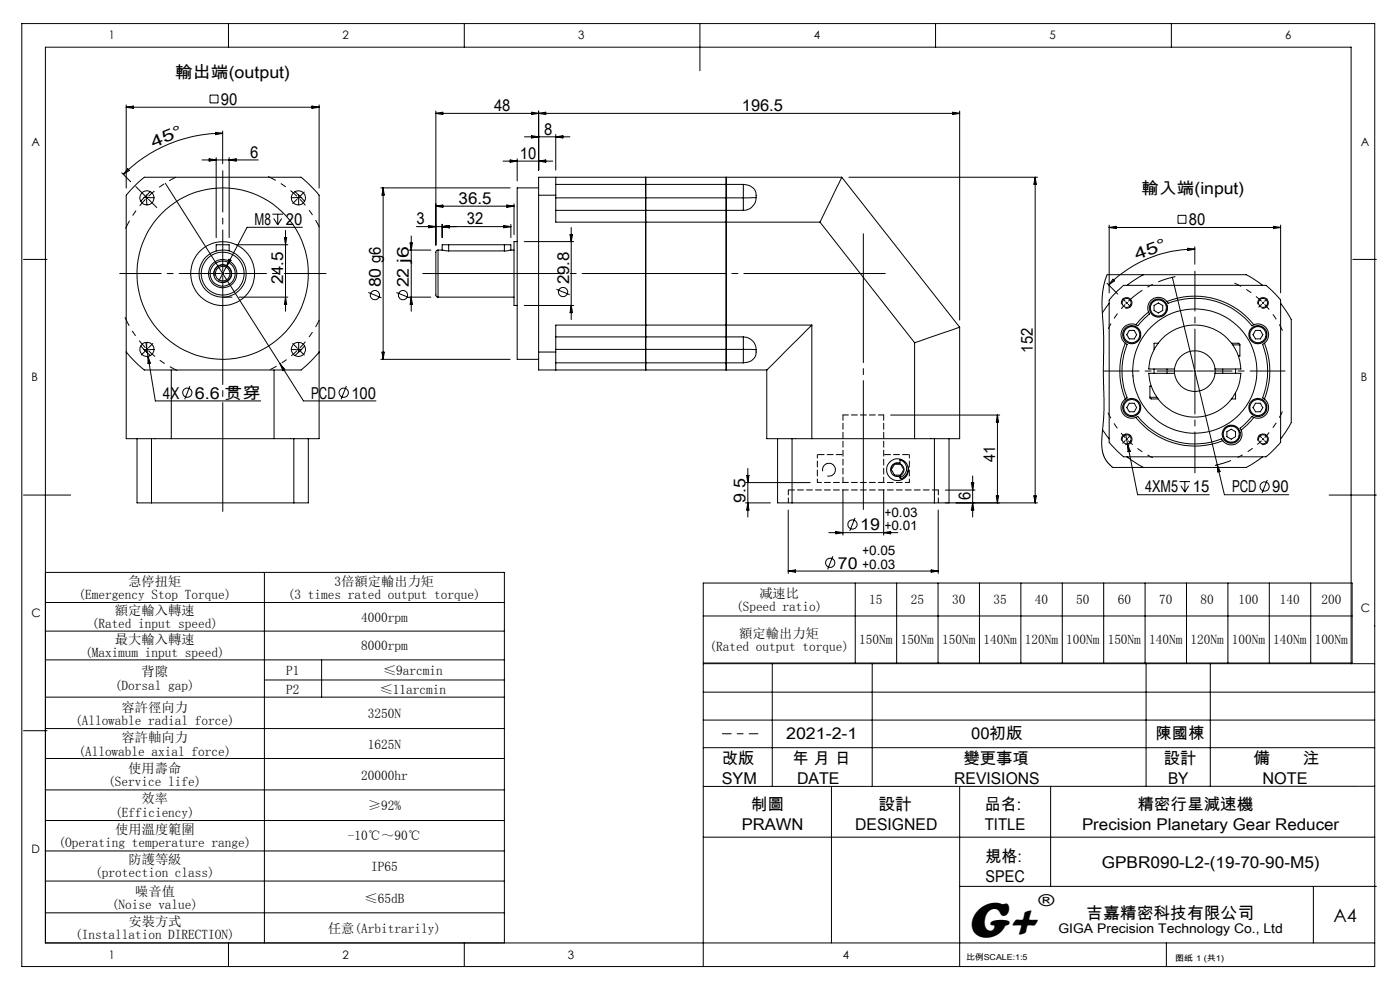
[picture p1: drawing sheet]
<svg xmlns="http://www.w3.org/2000/svg" width="297mm" height="210mm" viewBox="0 0 297 210" stroke-linecap="round" stroke-linejoin="round" font-family="sans-serif">
<g fill="none" stroke="#000" stroke-width=".21">
<path d="M4.6 5h287v200h-287zM48.5 5v5M98.5 5v5M148.5 5v10M198.5 5v5M248.5 5v5M25.8 36.6l1.9 2M26.8 22.3v17.6M26.8 22.7h40.9M26.8 22.7l1.5-.2v.5zM27.1 35.8l.3 .4-1.2 .8zM35.1 38.9l24.3 38.3"/>
<path d="M42.9 33.9h11.9M44.4 33.7l1.5 .2-1.5 .3zM44.6 20.2h1.6v1.6h-1.6zM45.7 28.1l1.5 .2-1.4 .3zM45.9 33.4v17M47.2 28.3a29.7 29.7 0 0 0-21 8.7M47.2 27.8v6.9M48.6 33.4v17M48.6 33.9l1.5-.2v.5zM66.2 22.5l1.5 .2-1.5 .3zM67.7 22.3v17.6M80.8 39.9h27.4"/>
<path d="M81.3 39.9v36.3M81.3 39.9l.2 1.5h-.5zM92.5 23.6v28.4M92.5 24.1l1.4-.3v.5zM92.5 24.1h111.1M106.7 34.2h10.6M108.2 33.9l1.5 .3-1.5 .2zM109.7 33.7v4.7M111.3 29h9.6M112.8 23.8l1.5 .3-1.5 .2zM112.8 28.8l1.5 .2-1.5 .3zM114.3 39.9h-4.6v36.3h4.6"/>
<path d="M114.3 34.2l1.5-.3v.5zM114.3 23.6v12.5M114.3 24.1l1.5-.3v.5zM117.9 37.6v3.8M117.9 39.1h39.8M117.9 28.5v7.6M117.9 29l1.5-.2v.5zM137 37.6v40.9M154.1 37.6v40.9M157.7 39.1a2.35 2.35 0 0 1 2.7 2.4v.4M157.7 39.1v2.9M178.6 37.6h-64.3v3.8"/>
<path d="M178.6 37.6l-4.6 9.5M178.6 37.6l25 31.8M180.1 37.6h40M202.1 23.8l1.5 .3-1.5 .2zM203.6 23.6v44.3M219.6 37.6v69.1M219.6 37.6l.3 1.5h-.6zM5 55h5M30.6 41.9l-.7 .8M30.6 41.9h.5M31 41.8l.3 .3M31.1 41.4l-.5 .5"/>
<path d="M31.1 41.9h1.6M31.1 41.9l.1 1.6M31.1 41.4v.5M31.3 41.8l-.3 .3M31.9 40.7l-.8 .7M45.5 58.5a1.81 1.81 0 0 1 1.5-2.3 1.81 1.81 0 0 1 2 2 1.81 1.81 0 0 1-2.2 1.6M45.9 53.2v-1.3h2.7v1.3M48.6 55l.4 .2-.9 1.2zM50.1 51.9h11M57.8 45.4h2.2M58.1 46.3l.8 1.4M58.9 45.4v2.3"/>
<path d="M59.8 46.3l-.9 1.4M60.3 50.4h.5l-.2 1.5zM60.6 48.9v17.1M62.6 40.7l.8 .7M63.4 41.4l.5 .5M63.4 41.9l-.1 1.6M63.4 41.9h-1.6M63.4 41.9h.5M63.4 41.4v.5M63.9 41.9l.7 .8M64.1 48.2h-11.7l-6 11.4M86.7 53h4.7"/>
<path d="M87 51.5h.5l-.3 1.5zM87.2 50.1v15.9M88.3 48.1h20.1M90.9 47.8l1.6 .3-1.6 .2zM92.5 43.7h16.5M92.5 43.7l1.4-.2v.5zM92.9 53l-.3 .1-.1 .3v9.3l.1 .3h.3M92.9 53v10M92.9 53h.9M93.8 47.6v2.8M93.8 48.1l1.5-.3v.5zM93.8 53l1.4 .2"/>
<path d="M95.2 51.9h-1.4v1.1M95.2 51.9h11.8M95.2 53.2h11.8M95.2 51.9v1.3M106.9 47.8l1.5 .3-1.5 .2zM107 51.9h1.4v1.1M107 51.9v1.3M107.5 43.5l1.5 .2-1.5 .3zM108.3 53l-1.3 .2M108.4 47.6v2.8M108.4 53h.6M109 43.2v6.6"/>
<path d="M109.7 51.3h-.7v13.5h.7M111.2 51.3h10.5M114.3 41.4v33.3M114.3 41.4h3.6M117.9 41.4v5.7h56.1M117.9 44.6h39.8M117.9 42h39.8M120.9 49.8h.6l-.3 1.5zM121.2 48.3v19.5M157.7 42v2.6M160.4 41.9a2.76 2.76 0 0 1-2.7 2.7M160.4 41.9l-2.7 .1"/>
<path d="M174 47.1l20 25.6M235.3 47.8v14.3M235.3 48.3h36.4M235.3 48.3l1.5-.3v.5zM236.1 59.2l.3 .4-1.2 .8zM242.6 58.3l-3.5 2.2M248.7 58.8l11.1 46.1h13.6M249.9 45.7h1.7v1.7h-1.7zM252 52.7l1.5 .1-1.5 .4zM253.5 52.8a25.9 25.9 0 0 0-18.3 7.6M253.5 52.3v3.7M270.2 48l1.5 .3-1.5 .2z"/>
<path d="M271.7 47.8v14.3M287 55h5M26.8 74.7l2.3 2.4 1.5 1.4h33.3l1.5-1.4 2.3-2.4M29.9 73.4l.7 .8M30.6 74.2l.5 .5M30.6 74.2h.5M30.9 72.6l.5 3M31.1 74.7l.8 .7M31.1 74.2v.5M31.2 72.6l-.1 1.6M31.4 75.6l1.5 9.4h22.4M31.4 75.6l.5 1.4-.5 .1z"/>
<path d="M32.7 74.1l-1.6 .1M36.3 78.5v14.6M47.2 63h2M50.7 63h10.4M58.1 78.5v14.6M59.4 77.2l5 7.8h15.4M59.4 77.2l1 1.1-.4 .3zM60.6 63l.2 1.5h-.5zM61.8 74.1l1.6 .1M63.3 72.6l.1 1.6M63.4 74.7l-.8 .7M63.4 74.2h.5"/>
<path d="M63.4 74.2v.5M63.9 74.2l-.5 .5M64.6 73.4l-.7 .8M78.1 62l2.8 1.2M80.8 76.2h27.4M81 74.7h.5l-.2 1.5zM84.1 62l2.8 1.2M86.7 63h4.7M87.2 63l.3 1.5h-.5zM92.9 63h16.1M111.2 64.8h10.5M114.3 74.7v3.8h48.4"/>
<path d="M114.3 74.7h3.6M117.9 74.7v3.8M117.9 71.5h39.8M117.9 74.1h39.8M117.9 77h39.8M118 61.4l2.9 1.1M121.2 64.8l.3 1.5h-.6zM157.7 71.5a2.7 2.7 0 0 1 2.7 2.7M157.7 74.1l2.7 .1M157.7 71.5v2.6M157.7 74.1v2.9M160.4 74.2a2.55 2.55 0 0 1-2.7 2.8"/>
<path d="M162.7 78.5v14.6h2.3M172.2 69l-9.5 9.5M172.2 69h-54.3v5.7M172.2 69v24.1M194 72.7v20.4M203.6 69.4l-9.6 3.3M203.6 69.4v23.7h-2.3M234.8 60.1l2.3 2.3M235.3 64.3l-1.4 2.1M236.7 62l1.7-1.5h30.2l2 1.9 1.1 1.2v30.2l-2.3 2.4-.8 .7h-30.2l-1.7-1.5-1.4-1.6v-30.2zM237.9 64.5a1.14 1.14 0 0 1 1-1.4 1.14 1.14 0 0 1 1.2 1.3 1.14 1.14 0 0 1-1.4 1M238.7 72.8a15.7 15.7 0 0 0 0 11.9"/>
<path d="M238.7 72.8l.3 .2a15.9 15.9 0 0 0 .1 11.4l-.4 .3M238.9 64.1l.1 .2M239 64.3l-.1 .1M239 64.3l.2 .1M239.2 64.1l-.2 .2M239.6 70.1h1l.5 .9-.5 .9h-1l-.6-.9zM240.9 68.9a2.27 2.27 0 0 0-2.8 1 2.27 2.27 0 0 0 .6 2.9M243.7 66.2l-1.1 .9-1.7 1.8M243.7 66.2l.2 .4-2.5 2.5-.5-.2M244.8 64.8l.9-.5 1 .5v1.1l-1 .5-.9-.5zM244.8 78.3v.9M245.7 72.8h-.9v1.3"/>
<path d="M247.5 64a16 16 0 0 1 18.5 4.9M247.5 64a2.26 2.26 0 0 0-2.9-.6 2.26 2.26 0 0 0-.9 2.8M247.5 64l.3 .3a15.9 15.9 0 0 1 17.9 4.8l.3-.2M247.6 78.3v.9M249.2 79.2a4.3 4.3 0 0 0 4.3 3.8 4.3 4.3 0 0 0 4.3-3.8M249.2 79.2h-5.5a9.8 9.8 0 0 0 9.8 9.3 9.8 9.8 0 0 0 9.7-9.3h-5.4M249.2 78.3h-5.5a9.8 9.8 0 0 1 9.8-9.4 9.8 9.8 0 0 1 9.7 9.4h-5.4M249.2 78.3a4.3 4.3 0 0 1 4.3-3.9 4.3 4.3 0 0 1 4.3 3.9M249.2 78.3v.9M257.8 78.3v.9M259.4 78.3v.9M261.3 72.8h1.4l.3 .4"/>
<path d="M261.5 73.2h1.5M262.1 78.3v.9M263 73.2v2.3h-.3M266 68.9a2.28 2.28 0 0 1 2.8 1 2.28 2.28 0 0 1-.5 2.9M266.3 70.1h1.1l.5 .9-.5 .9h-1.1l-.5-.9zM266.8 64.5a1.14 1.14 0 0 1 1-1.4 1.14 1.14 0 0 1 1.3 1.3 1.14 1.14 0 0 1-1.4 1M267.9 60.5l-3.5-2.2h-29.5l-.8 2.3-.3 3 .3 7.5v8.9l.1 7.2-.5 6.2 .1 1.9 .3 1.4 .9 1.4 1 1.1h28.4l3.5-2.3M268.3 72.8a16.1 16.1 0 0 1 0 11.9M268.3 72.8l-.4 .2a16.5 16.5 0 0 1 0 11.4l.4 .3M271.7 64.3l2.2 3.5v21.8l-2.2 3.5M29.1 93.1h-2.3v-51.7l2.3-2.5 1.5-1.3h33.3l2.5 2.3 1.3 1.5v51.7h-2.3M29.1 93.1v13.6h3"/>
<path d="M29.1 93.1h3M32.1 93.1h4.2M32.1 93.1v13.6M36.3 93.1h21.8M40.3 81.9l-1.1 2.8M58.1 93.1h4.2M62.3 93.1h3.1M62.3 93.1v13.6M65.4 93.1v13.6h-3.1M73.5 81.9l-1.1 2.8M158.6 99.4v10.3M165 93.1v13.6h3"/>
<path d="M165 93.1h3M168 93.1h4.2M168 93.1v13.6M172.2 93.1h21.8M174.6 100a1.37 1.37 0 0 1 1.2-1.7 1.37 1.37 0 0 1 1.5 1.5 1.37 1.37 0 0 1-1.8 1.2M188.9 88h23.2M189.1 100a1.37 1.37 0 0 1 1.2-1.7 1.37 1.37 0 0 1 1.5 1.5 1.37 1.37 0 0 1-1.8 1.2M189.8 98.5h1.3l.6 1.1-.6 1.2h-1.3l-.7-1.2zM190.9 97.5v.7a1.48 1.48 0 0 0-2 1.4 1.48 1.48 0 0 0 2 1.4v.3M190.9 97.4v.1M190.9 97.5a1.94 1.94 0 0 1 1.4 1.9 1.94 1.94 0 0 1-1.4 1.9M192.7 99.1a2.1 2.1 0 0 1-1.7 2.4l-.1-.2"/>
<path d="M194 93.1h4.2M198.2 93.1h3.1M198.2 93.1v13.6M201.3 93.1v13.6h-3.1M211.6 88v18.7M211.6 88l.2 1.5h-.5zM233.9 91.1l1.4 2M237.9 93.5a1.14 1.14 0 0 1 1-1.4 1.14 1.14 0 0 1 1.2 1.2 1.14 1.14 0 0 1-1.4 1M238.7 84.7a2.25 2.25 0 0 0-.6 2.9 2.25 2.25 0 0 0 2.8 .9M238.8 92.1l.4 2.2M239.1 96.9l3.5 2.3M239.2 94.3l2.1 10.6h15.2"/>
<path d="M239.2 94.3l.6 1.4-.5 .1zM239.6 85.5h1l.5 1-.5 .8h-1l-.6-.8zM240.9 88.5a16 16 0 0 0 18.5 5M240.9 88.5l.5-.2a15.5 15.5 0 0 0 17.8 4.8l.2 .4M243.9 84.3l.3 .3h1.5M243.9 84.3h1.5M244.2 81.9h-.3v2.4M258.2 98.6l.6 1.4-.5 .1zM260.3 91.6l.9-.6 .9 .6v1l-.9 .6-.9-.6zM261.2 97.7l-3.5 1M262.1 83.3v1.3h-.8M263.3 91.2a2.28 2.28 0 0 1-1 2.9 2.28 2.28 0 0 1-2.9-.6"/>
<path d="M266 88.5l-1.3 1.5-1.4 1.2M266 88.5l-.4-.2-2.5 2.5 .2 .4M266.3 85.5h1.1l.5 1-.5 .8h-1.1l-.5-.8zM266.8 93.5a1.14 1.14 0 0 1 1-1.4 1.14 1.14 0 0 1 1.3 1.2 1.14 1.14 0 0 1-1.4 1M268.3 84.7a2.27 2.27 0 0 1 .5 2.9 2.27 2.27 0 0 1-2.8 .9M5 105h10M32.1 106.7h30.2M158.2 106.7h5.2M158.2 102.4h13.7M158.4 100.9h.5l-.3 1.5zM158.6 106.7l.3 1.5h-.5zM167.2 108.2v13.4"/>
<path d="M168 106.7h30.2M175.8 113h14.7M176.7 118l-1.1 2.8M177.3 112.7l1.5 .3-1.5 .2zM178.8 103.8v9.7M181.4 109.8l-1.1 2.8M187.5 103.8v9.7M187.5 113l1.4-.3v.5zM199 108.2v13.4M200.6 106.7h19.5M200.6 104h6.2M206.1 102.4h.5l-.3 1.6z"/>
<path d="M206.3 101v8.7M206.3 106.7l.3 1.5h-.5zM211.3 105.2h.5l-.2 1.5zM219.3 105.2h.6l-.3 1.5zM250.2 102.2h2.2M250.5 103l.9 1.4M251.4 102.2v2.2M252.2 103l-.8 1.4M268.9 101.8l-1.2 2.8M282 105h10M9.6 121.4h97.4v78.6M9.6 127.8h97.4"/>
<path d="M9.6 133.9h97.4M9.6 140h97.4M56.1 121.4v78.6M68.2 140v7.9M149.2 123.7h137.6v16.9h-137.6zM149.2 130.7h137.6M167.2 121.1h31.8M167.2 121.1l1.5-.2v.5zM181.4 123.7v16.9M190.2 123.7v16.9M197.6 120.9l1.4 .2-1.4 .3zM199 123.7v16.9"/>
<path d="M207.8 123.7v16.9M216.6 123.7v16.9M225.4 123.7v16.9M234.1 123.7v16.9M242.9 123.7v16.9M251.7 123.7v16.9M260.5 123.7v16.9M269.3 123.7v16.9M278.1 123.7v16.9M5 155h5M9.6 147.9h97.4M9.6 154.5h97.4"/>
<path d="M56.1 144.2h50.9M149.2 152.7h142.4M149.2 146.8h142.4M149.2 158.6h142.4M163.8 140.8v26M185 140.8v26M243.1 140.8v26M256.8 140.8v26M286.6 140.8v-130.8h-277v190h282M291.6 140.8h-142.4v64.2M9.6 160.9h97.4M9.6 167.6h97.4"/>
<path d="M9.6 174.1h97.4M149.2 177.6h142.4M176.4 166.8v33.2M203.6 166.8v38.2M222.9 166.8v21.2M291.6 166.8h-142.4M9.6 180.5h97.4M9.6 186.9h97.4M9.6 193.6h97.4M203.6 188h88.4M278.6 188v12M48.5 200v5"/>
<path d="M98.5 200v5M247.4 200v5"/>
<circle cx="31.2" cy="42" r="1.5"/>
<circle cx="47.2" cy="58" r="18.2"/>
<circle cx="47.2" cy="58" r="2.66"/>
<circle cx="47.2" cy="58" r="6.8"/>
<circle cx="47.2" cy="58" r="4.5"/>
<circle cx="47.2" cy="58" r="5"/>
<circle cx="47.2" cy="58" r="1.92"/>
<circle cx="47.2" cy="58" r="3"/>
<circle cx="47.2" cy="58" r="1.54"/>
<circle cx="63.3" cy="42" r="1.51"/>
<circle cx="31.2" cy="74.1" r="1.51"/>
<circle cx="63.3" cy="74.1" r="1.48"/>
<circle cx="79.5" cy="62.6" r=".98"/>
<circle cx="85.5" cy="62.6" r=".98"/>
<circle cx="119.4" cy="62" r=".98"/>
<circle cx="239" cy="64.3" r=".96"/>
<circle cx="240.1" cy="71" r="1.93"/>
<circle cx="240.1" cy="71" r="1.71"/>
<circle cx="245.7" cy="65.3" r="1.7"/>
<circle cx="245.8" cy="65.3" r="1.93"/>
<circle cx="253.5" cy="78.7" r="13.2"/>
<circle cx="266.9" cy="71" r="1.93"/>
<circle cx="266.9" cy="71" r="1.71"/>
<circle cx="267.9" cy="64.3" r=".96"/>
<circle cx="39.7" cy="83.3" r=".98"/>
<circle cx="72.9" cy="83.3" r=".98"/>
<circle cx="190.4" cy="99.6" r="2.3"/>
<circle cx="239" cy="93.2" r=".96"/>
<circle cx="240.1" cy="86.5" r="1.93"/>
<circle cx="240.1" cy="86.5" r="1.7"/>
<circle cx="261.2" cy="92.1" r="1.7"/>
<circle cx="261.2" cy="92.1" r="1.93"/>
<circle cx="266.9" cy="86.5" r="1.93"/>
<circle cx="266.9" cy="86.5" r="1.7"/>
<circle cx="267.9" cy="93.2" r=".96"/>
<circle cx="176.1" cy="119.4" r=".98"/>
<circle cx="180.8" cy="111.2" r=".98"/>
<circle cx="268.3" cy="103.2" r=".98"/>
</g>
<path d="M238.7 64.6a20.5 20.5 0 0 0-3.6 5.2M238.7 92.8a20.4 20.4 0 0 1-3.7-5.3M239.4 93.5a20.5 20.5 0 0 0 5.1 3.6" fill="none" stroke="#000" stroke-width=".21" stroke-dasharray="30.5 1.3 1.3 1.3" stroke-dashoffset="29.2" stroke-linecap="butt"/>
<path d="M239.4 63.9a20.5 20.5 0 0 1 10-5.2" fill="none" stroke="#000" stroke-width=".21" stroke-dasharray="30.5 1.3 1.3 1.3" stroke-dashoffset="26.7" stroke-linecap="butt"/>
<path d="M63.3 42l-.1-.2M63.3 42l.2 .1M31.2 74.1l.1 .2M31.2 74.1l-.2-.2M63.3 74.1l.2-.2M63.3 74.1l-.1 .2M268 64.2l-.2-.1M268 64.2l.1 .2M239 93.2l.2 .1M239 93.2l-.1-.2M268 93.2l.1-.2M268 93.2l-.2 .1" fill="none" stroke="#000" stroke-width=".21" stroke-dasharray="30.5 1.3 1.3 1.3" stroke-linecap="butt"/>
<path d="M63 74.4a22.7 22.7 0 0 1-5.7 4M267.6 63.9a20.4 20.4 0 0 0-5.7-3.9" fill="none" stroke="#000" stroke-width=".21" stroke-dasharray="30.5 1.3 1.3 1.3" stroke-dashoffset="28.9" stroke-linecap="butt"/>
<path d="M268.3 64.6a20.4 20.4 0 0 1 3.8 5.6M268.3 92.8a20.5 20.5 0 0 0 3.8-5.5" fill="none" stroke="#000" stroke-width=".21" stroke-dasharray="30.5 1.3 1.3 1.3" stroke-dashoffset="29" stroke-linecap="butt"/>
<path d="M267.6 93.5a20.4 20.4 0 0 1-5.1 3.5" fill="none" stroke="#000" stroke-width=".21" stroke-dasharray="30.5 1.3 1.3 1.3" stroke-dashoffset="29.3" stroke-linecap="butt"/>
<path d="M30.9 42.3a22.7 22.7 0 0 0-4.3 6.2M31.5 74.4a22.7 22.7 0 0 0 6.2 4.2" fill="none" stroke="#000" stroke-width=".21" stroke-dasharray="30.5 1.3 1.3 1.3" stroke-dashoffset="28.6" stroke-linecap="butt"/>
<path d="M31.5 41.6a22.7 22.7 0 0 1 5.9-4M63.6 42.3a22.7 22.7 0 0 1 4.2 5.9M63.6 73.8a22.7 22.7 0 0 0 4.2-6" fill="none" stroke="#000" stroke-width=".21" stroke-dasharray="30.5 1.3 1.3 1.3" stroke-dashoffset="28.8" stroke-linecap="butt"/>
<path d="M63 41.6a22.7 22.7 0 0 0-6.1-4.2" fill="none" stroke="#000" stroke-width=".21" stroke-dasharray="30.5 1.3 1.3 1.3" stroke-dashoffset="28.7" stroke-linecap="butt"/>
<path d="M30.9 73.8a22.7 22.7 0 0 1-4.4-6.5" fill="none" stroke="#000" stroke-width=".21" stroke-dasharray="30.5 1.3 1.3 1.3" stroke-dashoffset="28.5" stroke-linecap="butt"/>
<path d="M187.8 58h-98.1" fill="none" stroke="#000" stroke-width=".21" stroke-dasharray="30.5 1.3 1.3 1.3" stroke-dashoffset=".5"/>
<path d="M183.2 49.6v58.5" fill="none" stroke="#000" stroke-width=".21" stroke-dasharray="30.5 1.3 1.3 1.3" stroke-dashoffset="3.1"/>
<path d="M153.3 155.6h7.5" fill="none" stroke="#000" stroke-width=".21" stroke-dasharray="30.5 1.3 1.3 1.3" stroke-dashoffset="28.6"/>
<path d="M192.9 96.4v5.9M173.4 102.3v-5.9" fill="none" stroke="#000" stroke-width=".21" stroke-dasharray="1.3 .6" stroke-dashoffset=".5"/>
<path d="M178.8 96.4h-5.4M192.9 96.4h-5.4" fill="none" stroke="#000" stroke-width=".21" stroke-dasharray="1.3 .6" stroke-dashoffset="-.2"/>
<path d="M173.4 102.3h19.5" fill="none" stroke="#000" stroke-width=".21" stroke-dasharray="1.3 .6" stroke-dashoffset=".4"/>
<path d="M178.8 88v14.3M178.8 88h8.7M187.5 102.3v-14.3" fill="none" stroke="#000" stroke-width=".21" stroke-dasharray="1.3 .6" stroke-dashoffset=".1"/>
<path d="M167.2 103.9v2.8M199.1 106.7v-2.8" fill="none" stroke="#000" stroke-width=".21" stroke-dasharray="1.3 .6" stroke-dashoffset=".2"/>
<path d="M167.2 103.9h31.9" fill="none" stroke="#000" stroke-width=".21" stroke-dasharray="1.3 .6"/>
<g fill="none" stroke="#000" stroke-width=".21" stroke-dasharray="30.5 1.3 1.3 1.3">
<path d="M30.9 41.6l-2.1-2M31.5 42.3l1.8 1.7M47.3 58v-.2M47.3 58h-.3M47.3 58v.2M47.3 58h.2M63 42.3l-.9 .9M63.3 42l.2-.2M63.3 42l-.1 .1M63.6 41.6l.9-.9M30.9 74.4l-.9 .9M31.2 74.1l-.2 .2"/>
<path d="M31.2 74.1l.1-.2M31.5 73.8l.9-.9M63 73.8l-.9-.9M63.3 74.1l.2 .2M63.3 74.1l-.1-.2M63.6 74.4l.9 .9M238.7 63.9l-.5-.5M239.4 64.6l.5 .5M253.5 78.7v-.2M253.5 78.7h-.2M253.5 78.7v.2M253.5 78.7h.2"/>
<path d="M267.6 64.6l-.6 .6M268 64.2l.1-.1M268 64.2l-.2 .2M268.3 63.9l.5-.5M238.7 93.5l-.5 .5M239 93.2l-.1 .1M239 93.2l.2-.2M239.4 92.8l.5-.5M267.6 92.8l-.5-.5M268 93.2l.1 .1M268 93.2l-.2-.2M268.3 93.5l.5 .5"/>
</g>
<path d="M253.5 78.2v-20.7" fill="none" stroke="#000" stroke-width=".21" stroke-dasharray="30.5 1.3 1.3 1.3" stroke-dashoffset="22"/>
<path d="M253 78.7h-18.9" fill="none" stroke="#000" stroke-width=".21" stroke-dasharray="30.5 1.3 1.3 1.3" stroke-dashoffset="22.9"/>
<path d="M253.5 79.2v21.1" fill="none" stroke="#000" stroke-width=".21" stroke-dasharray="30.5 1.3 1.3 1.3" stroke-dashoffset="21.8"/>
<path d="M253.9 78.7h18.7" fill="none" stroke="#000" stroke-width=".21" stroke-dasharray="30.5 1.3 1.3 1.3" stroke-dashoffset="23"/>
<path d="M46.8 58h-21.4M47.3 57.6v-21.4M47.7 58h21.5" fill="none" stroke="#000" stroke-width=".21" stroke-dasharray="30.5 1.3 1.3 1.3" stroke-dashoffset="21.7"/>
<path d="M47.3 58.5v50" fill="none" stroke="#000" stroke-width=".21" stroke-dasharray="30.5 1.3 1.3 1.3" stroke-dashoffset="7.4"/>
<text font-size="11" x="205.1" y="198.7">G+</text>
<text font-size="3.9" x="282.9" y="195.5">A4</text>
<g font-size="3.5">
<text x="37.2" y="16.5">輸出端(output)</text>
<text x="46.9" y="22.2">90</text>
<text x="104.8" y="23.6">48</text>
<text x="157.4" y="23.6">196.5</text>
<text x="115.4" y="28.5">8</text>
<text x="32.5" y="31.4" transform="rotate(-22 32.5 31.4)">4 5 °</text>
<text x="53.1" y="33.4">6</text>
<text x="110.3" y="33.7">10</text>
<text x="242.2" y="41.2">輸入端(input)</text>
<text x="54" y="47.7">M8</text>
<text x="60.7" y="47.7">20</text>
<text x="88.4" y="47.6">3</text>
<text x="97.3" y="43.2">36.5</text>
<text x="99" y="47.6">32</text>
<text x="252.2" y="47.8">80</text>
<text x="241.2" y="55.1" transform="rotate(-20 241.2 55.1)">4 5 °</text>
<text x="60.1" y="60.3" transform="rotate(-90 60.1 60.3)">24.5</text>
<text x="80.8" y="61" transform="rotate(-90 80.8 61)">80 g6</text>
<text x="86.8" y="61" transform="rotate(-90 86.8 61)">22 j6</text>
<text x="120.7" y="60.3" transform="rotate(-90 120.7 60.3)">29.8</text>
<text x="219.1" y="74.8" transform="rotate(-90 219.1 74.8)">152</text>
<text x="34.6" y="84.5">4X</text>
<text x="41.4" y="84.5">6.6 贯穿</text>
<text x="66" y="84.5">PCD</text>
<text x="74.6" y="84.5">100</text>
<text x="211.1" y="98" transform="rotate(-90 211.1 98)">41</text>
<text x="158.2" y="106.6" transform="rotate(-90 158.2 106.6)">9.5</text>
<text x="205.9" y="106.1" transform="rotate(-90 205.9 106.1)">6</text>
<text x="243" y="104.4">4XM5</text>
<text x="253.1" y="104.4">15</text>
<text x="261.4" y="104.4">PCD</text>
<text x="269.9" y="104.4">90</text>
<text x="182.5" y="112.5">19</text>
<text x="177.8" y="120.6">70</text>
<text x="220.3" y="192.2">®</text>
<text x="230.5" y="194.8">吉嘉精密科技有限公司</text>
</g>
<g font-size="3.4">
<text x="166.8" y="156.8">2021-2-1</text>
<text x="206" y="156.8">00初版</text>
<text x="245.2" y="156.8">陳國棟</text>
<text x="153.1" y="162.1">改版</text>
<text x="153.1" y="166.4">SYM</text>
<text x="168.1" y="162.1">年 月 日</text>
<text x="169.1" y="166.4">DATE</text>
<text x="202.4" y="166.4">REVISIONS</text>
<text x="204.4" y="162.1">變更事項</text>
<text x="246.9" y="162.1">設計</text>
<text x="247.8" y="166.4">BY</text>
<text x="265.9" y="162.1">備</text>
<text x="267.8" y="166.4">NOTE</text>
<text x="276.4" y="162.1">注</text>
<text x="159.3" y="171.8">制圖</text>
<text x="186.3" y="171.8">設計</text>
<text x="208.9" y="171.8">品名:</text>
<text x="241.3" y="171.8">精密行星減速機</text>
<text x="157.4" y="176.1">PRAWN</text>
<text x="181.4" y="176.1">DESIGNED</text>
<text x="208.9" y="176.1">TITLE</text>
<text x="229.5" y="176.1">Precision Planetary Gear Reducer</text>
<text x="209.1" y="182.9">規格:</text>
<text x="233.7" y="184.2">GPBR090-L2-(19-70-90-M5)</text>
<text x="209.1" y="187.2">SPEC</text>
</g>
<g font-size="2.8">
<text x="187.7" y="109.7">+0.03</text>
<text x="187.7" y="112.5">+0.01</text>
<text x="183" y="117.8">+0.05</text>
<text x="27.2" y="124.2">急停扭矩</text>
<text x="71" y="124.2">3倍額定輸出力矩</text>
<text x="183" y="120.6">+0.03</text>
<text x="16.6" y="127">(Emergency Stop Torque)</text>
<text x="24.4" y="130.4">額定輸入轉速</text>
<text x="61.1" y="127">(3 times rated output torque)</text>
<text x="76.6" y="131.8">4000rpm</text>
<text x="156.1" y="129.6">(Speed ratio)</text>
<text x="161.1" y="126.7">减速比</text>
<text x="184.4" y="128.2">15</text>
<text x="193.2" y="128.2">25</text>
<text x="202" y="128.2">30</text>
<text x="210.8" y="128.2">35</text>
<text x="219.6" y="128.2">40</text>
<text x="228.3" y="128.2">50</text>
<text x="237.1" y="128.2">60</text>
<text x="245.9" y="128.2">70</text>
<text x="254.7" y="128.2">80</text>
<text x="262.8" y="128.2">100</text>
<text x="271.5" y="128.2">140</text>
<text x="280.3" y="128.2">200</text>
<text x="19.5" y="133.3">(Rated input speed)</text>
<text x="24.4" y="136.5">最大輸入轉速</text>
<text x="76.6" y="137.9">8000rpm</text>
<text x="156.8" y="135.2">額定輸出力矩</text>
<text x="182.3" y="136.7">150Nm</text>
<text x="191.1" y="136.7">150Nm</text>
<text x="199.9" y="136.7">150Nm</text>
<text x="208.6" y="136.7">140Nm</text>
<text x="217.4" y="136.7">120Nm</text>
<text x="226.2" y="136.7">100Nm</text>
<text x="235" y="136.7">150Nm</text>
<text x="243.8" y="136.7">140Nm</text>
<text x="252.6" y="136.7">120Nm</text>
<text x="261.3" y="136.7">100Nm</text>
<text x="270.1" y="136.7">140Nm</text>
<text x="278.9" y="136.7">100Nm</text>
<text x="18" y="139.3">(Maximum input speed)</text>
<text x="30" y="143.5">背隙</text>
<text x="60.7" y="143.1">P1</text>
<text x="81.3" y="143.1">≤9arcmin</text>
<text x="150.5" y="138.1">(Rated output torque)</text>
<text x="24.4" y="146.3">(Dorsal gap)</text>
<text x="60.7" y="147.2">P2</text>
<text x="80.5" y="147.2">≤11arcmin</text>
<text x="15.9" y="153.8">(Allowable radial force)</text>
<text x="25.8" y="151">容許徑向力</text>
<text x="78" y="152.4">3250N</text>
<text x="16.6" y="160.3">(Allowable axial force)</text>
<text x="25.8" y="157.5">容許軸向力</text>
<text x="78" y="158.9">1625N</text>
<text x="23" y="166.8">(Service life)</text>
<text x="27.2" y="164">使用壽命</text>
<text x="76.6" y="165.4">20000hr</text>
<text x="24.4" y="173.2">(Efficiency)</text>
<text x="30" y="170.4">效率</text>
<text x="78" y="171.8">≥92%</text>
<text x="12.4" y="179.7">(Operating temperature range)</text>
<text x="24.4" y="176.9">使用溫度範圍</text>
<text x="73.8" y="178.3">-10℃～90℃</text>
<text x="27.2" y="183.3">防護等級</text>
<text x="78.7" y="184.7">IP65</text>
<text x="20.2" y="186.1">(protection class)</text>
<text x="28.7" y="190">噪音值</text>
<text x="77.3" y="191.4">≤65dB</text>
<text x="23.7" y="192.9">(Noise value)</text>
<text x="27.2" y="196.4">安裝方式</text>
<text x="69.6" y="197.8">任意(Arbitrarily)</text>
<text x="224.5" y="197.8">GIGA Precision Technology Co., Ltd</text>
<text x="16" y="199.2">(Installation DIRECTION)</text>
</g>
<g font-size="2.5">
<text x="23.1" y="8.4">1</text>
<text x="72.7" y="8.4">2</text>
<text x="122.7" y="8.4">3</text>
<text x="172.7" y="8.4">4</text>
<text x="222.7" y="8.4">5</text>
<text x="272.7" y="8.4">6</text>
<text x="6.7" y="30.9">A</text>
<text x="288.7" y="30.9">A</text>
<text x="6.7" y="80.9">B</text>
<text x="288.7" y="80.9">B</text>
<text x="6.7" y="130.9">C</text>
<text x="288.7" y="129.9">C</text>
<text x="6.7" y="180.9">D</text>
<text x="23.1" y="203.4">1</text>
<text x="72.7" y="203.4">2</text>
<text x="120.5" y="203.4">3</text>
<text x="178.8" y="203.4">4</text>
</g>
<g font-size="1.7">
<text x="204.9" y="203.7">比例SCALE:1:5</text>
<text x="249.3" y="203.8">图纸 1 (共1)</text>
</g>
</svg>
